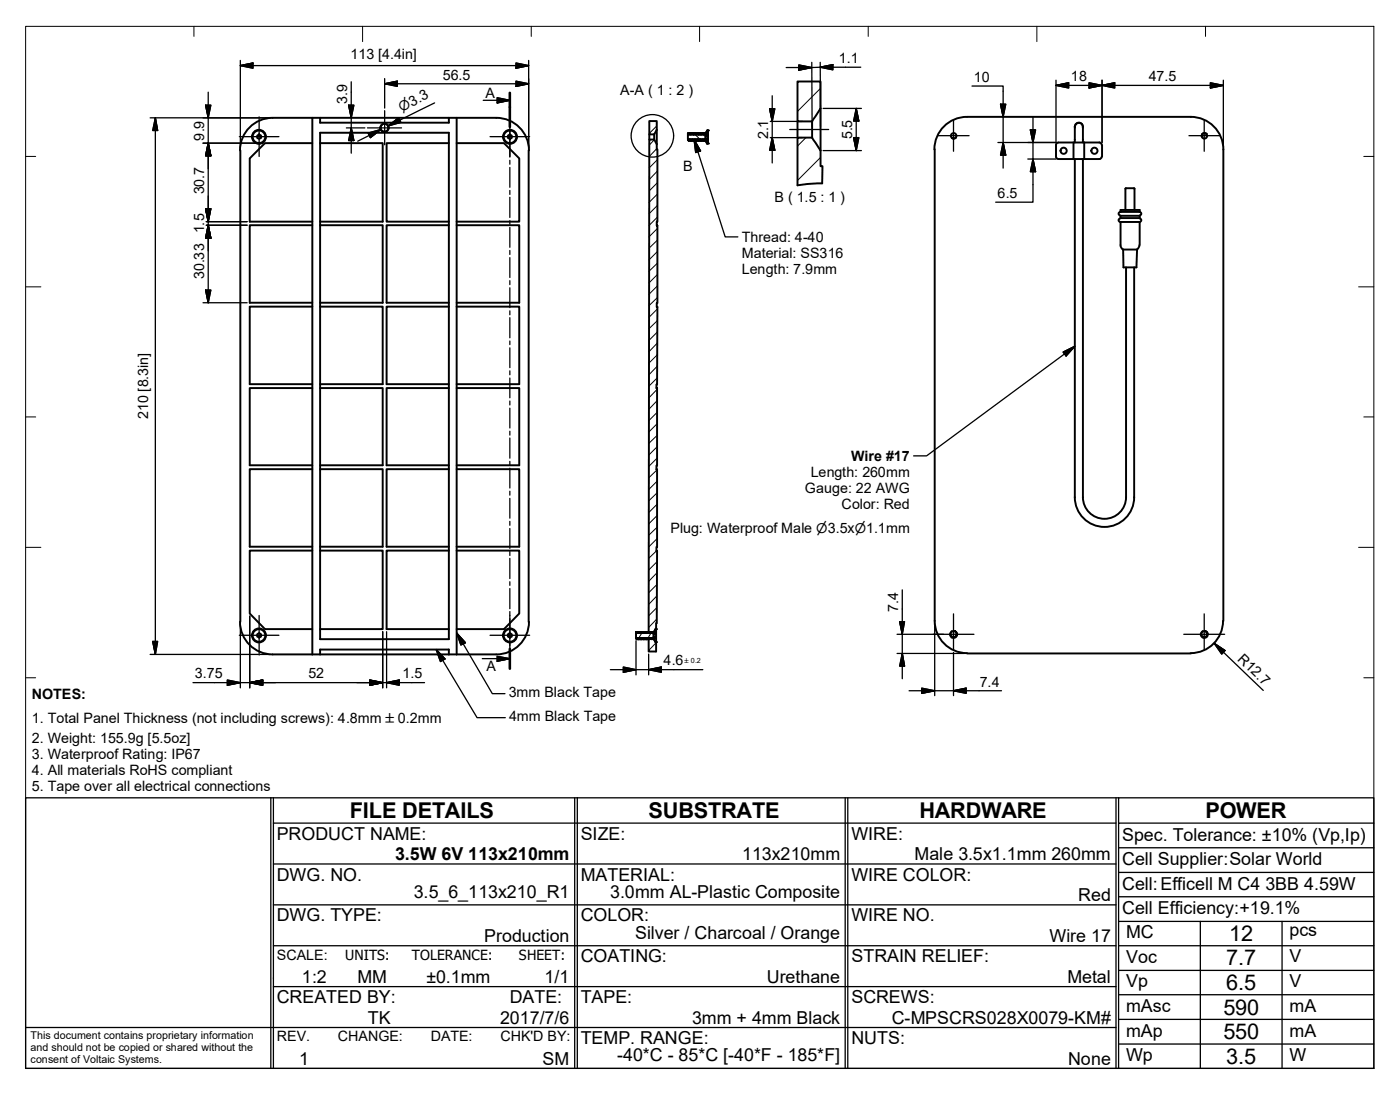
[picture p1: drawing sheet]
<svg xmlns="http://www.w3.org/2000/svg" width="274mm" height="214mm" viewBox="0 0 274 214" stroke-linecap="round" stroke-linejoin="round" font-family="sans-serif">
<!-- layer: Visible (ISO) -->
<g fill="none" stroke="#000" stroke-width=".38">
<path d="M47.1 29.4v92.3M50.4 26.6l.3-.3 .4 .3v.4l-.4 .2-.3-.2zM53.4 23.1a6.4 6.4 0 0 0-6.4 6.3M53.4 23.1h43.8M61.2 28h-9.3l-3 3v12.4h12.3M61.2 23.1v105M62.7 28h12.2v15.4h-12.2M62.7 23.1v.9h25.2v-.9M62.7 26h25.2v99.1h-25.2zM74.5 25v.2M76.1 25v.2M87.9 28h-12.2v15.4h12.2"/>
<path d="M89.4 28h9.3l3 3v12.4h-12.3M89.4 23.1v105M97.2 23.1a6.4 6.4 0 0 1 6.4 6.3M99.4 26.6l.4-.3 .4 .3v.4l-.4 .2-.4-.2zM103.5 29.4v92.3M127.1 26.3v1M128.1 27.3l.5 .9M128.1 27.3h-1l-.1 96.6h1l.5-.9M128.1 26.3v1M128.6 25.4v-1.7h-1.5v2.6h1M128.6 25.4l-.5 .9M128.6 25.4v3.8h.1v14.2h-.1v.7h.1v15.2h-.1v.8h.1v15.2h-.2v.7h.2v15.1h-.2v.8h.2v15.2h-.2v.7h.2l-.1 14.2h-.1v1"/>
<path d="M135.2 26.3l-.2-.2-.2 .2-.1-.2v1.2l.1 .2 .1-.2 .2 .2 .2-.2 .1 .2 .2-.2 .2 .2 .1-.2 .2 .2 .1-.2 .2 .2 .1-.2 .2 .2 .1-.2 .2 .2 .2-.2 .2 .2 .1-.2 .2 .2 .2-.2 .1 .2 .1-.2v.2M135.3 26.1l.2 .2M135.3 26.1l-.1 .2M135.6 26.1l.2 .2 .1-.2 .2 .2M135.6 26.1l-.1 .2M136.3 26.1l.2 .2M136.3 26.1l-.2 .2M136.6 26.1l.1 .2 .1-.2 .2 .2 .2-.2 .2 .2M136.6 26.1l-.1 .2M137.5 26.1l.2 .2 .1-.2 .2 .2 .1-.2M137.5 26.1l-.1 .2M138.1 27.5l.3 .6"/>
<path d="M138.1 26.6h.5M138.1 27.1h.5M138.4 28.1h.2M138.5 25.5h.1v.9h-.5v.9h.5v.8h-.2M138.5 25.5l-.4 .6M138.5 25.5h.1M138.6 26.4v.9M156.1 23.8v3.1M159 26.9l1.7 2.6M159 26.9h-2.9v9.4M159 23.8v3.1M160.7 29.5v3h.3v3.4"/>
<path d="M160.7 21.2v-5.2h-4.6v7.8h2.9M160.7 21.2l-1.7 2.6M160.7 21.2v8.3M183 29.2v92.3a6.3 6.3 0 0 0 6.3 6.3M187.1 26.9l-.2 .2-.5-.1M189.3 22.9a6.4 6.4 0 0 0-6.4 6.4M189.4 22.9h43.8M210.2 27.9v3.2M210.4 27.9v-3.1a.79 .79 0 0 1 .8-.8 .79 .79 0 0 1 .8 .8v3.1M210.4 31.1v66.3M212 25a.79 .79 0 0 0-.8-1 .79 .79 0 0 0-.7 1M212 31.1v66.3"/>
<path d="M212.3 27.9h-5l-.5 .2v2.5l.2 .5h3.2M212.3 27.9v3.2h-2.1M212.3 27.9h3M212.3 31.1h3M215.2 27.9l.3 .1 .2 .4M215.7 30.7l-.1 .2-.4 .2M215.8 28.4v2.2M220.3 36.9v4.2M222 36.8l-1.7 .1M222 36.8l.1 .1M222.1 36.9v4.2M233.1 22.9a6.4 6.4 0 0 1 6.4 6.4"/>
<path d="M236.1 26.2l-.5-.1-.2 .2M239.5 29.2v92.4M61.2 44.1h-12.3v15.2h12.3M62.7 44.1h12.2v15.2h-12.2M87.9 44.1h-12.2v15.2h12.2M89.4 44.1h12.3v15.2h-12.3M128.6 44.1h.1M219.4 41.5a.35 .35 0 0 0-.4 .3 .35 .35 0 0 0 .4 .4M219.4 42.7a.35 .35 0 0 0-.4 .4 .35 .35 0 0 0 .4 .3M219.4 43.4v4.6l.1 .5 .4 .3M219.4 41.1h3.7v.4h-3.7zM219.4 42.2h3.7v.5h-3.7z"/>
<path d="M219.4 43.4h3.7v4.6M219.9 48.8h2.7l-.1 3.5h-2.5zM220.5 52.3v45.1M222.1 52.3v45.1M223.1 48l-.2 .5-.3 .3M223.1 41.5a.35 .35 0 0 1 .4 .3 .35 .35 0 0 1-.4 .4M223.1 42.7a.35 .35 0 0 1 .4 .4 .35 .35 0 0 1-.4 .3M61.2 76h-12.3v15.1h12.3M61.2 60h-12.3v15.2h12.3M62.7 76h12.2v15.1h-12.2M62.7 60h12.2v15.2h-12.2M87.9 76h-12.2v15.1h12.2"/>
<path d="M87.9 60h-12.2v15.2h12.2M89.4 76h12.3v15.1h-12.3M89.4 60h12.3v15.2h-12.3M128.5 76h.2M128.6 60.1h.1M61.2 91.8h-12.3v15.2h12.3M62.7 91.8h12.2v15.2h-12.2M87.9 91.8h-12.2v15.2h12.2M89.4 91.8h12.3v15.2h-12.3M128.5 91.9h.2M210.4 97.3a5.8 5.8 0 0 0 5.8 5.8 5.8 5.8 0 0 0 5.9-5.8M212 97.3a4.2 4.2 0 0 0 4.2 4.3 4.2 4.2 0 0 0 4.3-4.3"/>
<path d="M61.2 107.8h-12.3v12.3l3 3h9.3M62.7 107.8h12.2v15.3h-12.2M87.9 107.8h-12.2v15.3h12.2M89.4 107.8h12.3v12.3l-3 3h-9.3M128.5 107.8h.2M47 121.7a6.4 6.4 0 0 0 6.4 6.4M50.4 124.2l.3-.3 .4 .3v.4l-.4 .2-.3-.2zM53.4 128.1h43.8M62.7 128.1v-1h25.2v1M99.4 124.2l.4-.3 .4 .3v.4l-.4 .2-.4-.2zM103.6 121.7a6.4 6.4 0 0 1-6.4 6.4M124.5 124.9h.1"/>
<path d="M124.6 124.9l.1 .2M124.7 125.1l.1-.2 .2 .2M124.8 124.9l-.1 .2M125 125.1l.1-.2 .2 .2M125.2 124.9l-.2 .2M125.3 125.1l.1-.2 .3 .2M125.5 124.9l-.2 .2M125.7 125.1v-.2l.3 .2M125.8 124.9l-.1 .2M126 125.1v-.2l.3 .2M126.1 124.9l-.1 .2M126.3 125.1l.1-.2 .2 .2"/>
<path d="M126.4 124.9l-.1 .2M126.6 125.1l.1-.2 .2 .2M126.7 124.9l-.1 .2M126.9 123.9l.2-.2 .1 .2 .2-.2 .1 .2 .2-.2 .2 .2 .4-.8h.2v.9h-.5v.9h.5v.8l-.4-.3-.1-.5M126.9 123.9l-.2-.2-.1 .2-.2-.2-.1 .2-.2-.2-.1 .2-.2-.2-.1 .2-.2-.2-.2 .2-.1-.2-.2 .2-.2-.2-.1 .2-.2-.2 .1 1.2M127 123.8l-.1 .1M127 125l-.1 .1M128 124.9l.5 .9M128 124.9h-1v2.6h1.5l-.1-1.8M128 124.9l-.1 .2-.1-.2-.2 .2-.2-.2-.1 .2-.3-.2-.1 .2M128 124.9h.1M128 124.2h.5"/>
<path d="M128 124.6h.5M128 124.9v.1M128.5 124v.9M128.5 123l-.1 .1M186.9 123.5a.59 .59 0 0 0-.8 .6 .59 .59 0 0 0 .8 .6 .59 .59 0 0 0 .2-1l-.2-.2a.69 .69 0 0 1 .4 1 .69 .69 0 0 1-1.1 .2 .69 .69 0 0 1 .1-1.1M189.4 127.9h43.8M235.5 124.6a.63 .63 0 0 1 0-1 .68 .68 0 0 0-.2 1.1 .68 .68 0 0 0 1.1-.2 .68 .68 0 0 0-.4-1 .6 .6 0 0 1 .3 .8 .6 .6 0 0 1-.8 .3M236 123.5l-.5 .1M239.5 121.5a6.3 6.3 0 0 1-6.4 6.3"/>
<circle cx="50.7" cy="26.8" r="1.37"/>
<circle cx="50.7" cy="26.8" r="1.24"/>
<circle cx="75.3" cy="25" r=".8"/>
<circle cx="75.3" cy="25" r=".79"/>
<circle cx="99.9" cy="26.8" r="1.24"/>
<circle cx="99.9" cy="26.8" r="1.37"/>
<circle cx="186.7" cy="26.6" r=".54"/>
<circle cx="208.2" cy="29.5" r=".6"/>
<circle cx="214.3" cy="29.5" r=".6"/>
<circle cx="235.8" cy="26.6" r=".54"/>
<circle cx="50.7" cy="124.4" r="1.24"/>
<circle cx="50.7" cy="124.4" r="1.37"/>
<circle cx="99.9" cy="124.4" r="1.24"/>
<circle cx="99.9" cy="124.4" r="1.37"/>
</g>
<g fill="#000">
<circle cx="134.7" cy="26.1" r=".19"/>
<circle cx="134.7" cy="27.3" r=".19"/>
<circle cx="134.8" cy="27.5" r=".19"/>
<circle cx="134.8" cy="26.3" r=".19"/>
<circle cx="134.9" cy="27.5" r=".19"/>
<circle cx="134.9" cy="26.3" r=".19"/>
<circle cx="134.9" cy="27.3" r=".19"/>
<circle cx="134.9" cy="26.1" r=".19"/>
<circle cx="135" cy="26.1" r=".19"/>
<circle cx="135" cy="27.3" r=".19"/>
<circle cx="135.1" cy="27.5" r=".19"/>
<circle cx="135.2" cy="27.5" r=".19"/>
<circle cx="135.2" cy="26.3" r=".19"/>
<circle cx="135.3" cy="27.3" r=".19"/>
<circle cx="135.3" cy="26.1" r=".19"/>
<circle cx="135.4" cy="27.5" r=".19"/>
<circle cx="135.5" cy="27.5" r=".19"/>
<circle cx="135.5" cy="26.3" r=".19"/>
<circle cx="135.6" cy="26.1" r=".19"/>
<circle cx="135.6" cy="27.3" r=".19"/>
<circle cx="135.8" cy="27.5" r=".19"/>
<circle cx="135.8" cy="26.3" r=".19"/>
<circle cx="135.9" cy="27.3" r=".19"/>
<circle cx="135.9" cy="26.1" r=".19"/>
<circle cx="136" cy="27.3" r=".19"/>
<circle cx="136" cy="26.1" r=".19"/>
<circle cx="136.1" cy="27.5" r=".19"/>
<circle cx="136.1" cy="26.3" r=".19"/>
<circle cx="136.2" cy="27.3" r=".19"/>
<circle cx="136.3" cy="27.3" r=".19"/>
<circle cx="136.3" cy="26.1" r=".19"/>
<circle cx="136.4" cy="27.5" r=".19"/>
<circle cx="136.5" cy="27.5" r=".19"/>
<circle cx="136.5" cy="26.3" r=".19"/>
<circle cx="136.5" cy="26.1" r=".19"/>
<circle cx="136.5" cy="27.3" r=".19"/>
<circle cx="136.6" cy="27.3" r=".19"/>
<circle cx="136.6" cy="26.1" r=".19"/>
<circle cx="136.7" cy="26.3" r=".19"/>
<circle cx="136.7" cy="27.5" r=".19"/>
<circle cx="136.8" cy="27.5" r=".19"/>
<circle cx="136.8" cy="26.3" r=".19"/>
<circle cx="136.8" cy="26.1" r=".19"/>
<circle cx="136.8" cy="27.3" r=".19"/>
<circle cx="136.9" cy="27.3" r=".19"/>
<circle cx="136.9" cy="26.1" r=".19"/>
<circle cx="137" cy="27.5" r=".19"/>
<circle cx="137" cy="26.3" r=".19"/>
<circle cx="137.1" cy="27.5" r=".19"/>
<circle cx="137.1" cy="26.3" r=".19"/>
<circle cx="137.2" cy="26.1" r=".19"/>
<circle cx="137.2" cy="27.3" r=".19"/>
<circle cx="137.4" cy="27.5" r=".19"/>
<circle cx="137.4" cy="26.3" r=".19"/>
<circle cx="137.5" cy="27.3" r=".19"/>
<circle cx="137.5" cy="26.1" r=".19"/>
<circle cx="137.7" cy="27.5" r=".19"/>
<circle cx="137.7" cy="26.3" r=".19"/>
<circle cx="137.8" cy="26.1" r=".19"/>
<circle cx="137.8" cy="27.3" r=".19"/>
<circle cx="137.9" cy="27.3" r=".19"/>
<circle cx="137.9" cy="26.1" r=".19"/>
<circle cx="138" cy="26.3" r=".19"/>
<circle cx="138" cy="27.5" r=".19"/>
<circle cx="138.1" cy="27.3" r=".19"/>
<circle cx="138.1" cy="26.1" r=".19"/>
<circle cx="138.1" cy="27.5" r=".19"/>
<circle cx="138.4" cy="28.1" r=".19"/>
<circle cx="138.5" cy="25.5" r=".19"/>
<circle cx="138.6" cy="25.5" r=".19"/>
<circle cx="138.6" cy="28.1" r=".19"/>
<circle cx="186.4" cy="27" r=".19"/>
<circle cx="236.1" cy="26.2" r=".19"/>
<circle cx="124.5" cy="124.9" r=".19"/>
<circle cx="124.5" cy="123.7" r=".19"/>
<circle cx="124.7" cy="125.1" r=".19"/>
<circle cx="124.7" cy="123.9" r=".19"/>
<circle cx="124.8" cy="123.7" r=".19"/>
<circle cx="124.9" cy="124.9" r=".19"/>
<circle cx="125" cy="125.1" r=".19"/>
<circle cx="125" cy="123.9" r=".19"/>
<circle cx="125.2" cy="123.7" r=".19"/>
<circle cx="125.2" cy="124.9" r=".19"/>
<circle cx="125.3" cy="125.1" r=".19"/>
<circle cx="125.3" cy="123.9" r=".19"/>
<circle cx="125.5" cy="123.7" r=".19"/>
<circle cx="125.5" cy="124.9" r=".19"/>
<circle cx="125.6" cy="125.1" r=".19"/>
<circle cx="125.6" cy="123.9" r=".19"/>
<circle cx="125.7" cy="123.9" r=".19"/>
<circle cx="125.7" cy="125.1" r=".19"/>
<circle cx="125.8" cy="123.7" r=".19"/>
<circle cx="125.9" cy="124.9" r=".19"/>
<circle cx="125.9" cy="125.1" r=".19"/>
<circle cx="126" cy="125.1" r=".19"/>
<circle cx="126" cy="123.9" r=".19"/>
<circle cx="126.1" cy="123.7" r=".19"/>
<circle cx="126.2" cy="124.9" r=".19"/>
<circle cx="126.2" cy="125.1" r=".19"/>
<circle cx="126.3" cy="125.1" r=".19"/>
<circle cx="126.3" cy="123.9" r=".19"/>
<circle cx="126.4" cy="123.7" r=".19"/>
<circle cx="126.5" cy="124.9" r=".19"/>
<circle cx="126.6" cy="125.1" r=".19"/>
<circle cx="126.6" cy="123.9" r=".19"/>
<circle cx="126.7" cy="123.7" r=".19"/>
<circle cx="126.8" cy="124.9" r=".19"/>
<circle cx="126.9" cy="125.1" r=".19"/>
<circle cx="126.9" cy="123.9" r=".19"/>
<circle cx="127.1" cy="123.7" r=".19"/>
<circle cx="127.1" cy="124.9" r=".19"/>
<circle cx="127.3" cy="123.9" r=".19"/>
<circle cx="127.4" cy="123.7" r=".19"/>
<circle cx="127.4" cy="124.9" r=".19"/>
<circle cx="127.5" cy="123.9" r=".19"/>
<circle cx="127.6" cy="123.9" r=".19"/>
<circle cx="127.7" cy="123.7" r=".19"/>
<circle cx="127.8" cy="124.9" r=".19"/>
<circle cx="127.8" cy="123.9" r=".19"/>
<circle cx="127.9" cy="123.9" r=".19"/>
<circle cx="128" cy="123.7" r=".19"/>
<circle cx="128" cy="124.9" r=".19"/>
<circle cx="128.5" cy="123.1" r=".19"/>
<circle cx="128.5" cy="125.7" r=".19"/>
</g>
<!-- layer: Break Line (ISO) -->
<path d="M161 35.9l-2.9 .1-2 .3" fill="none" stroke="#000" stroke-width=".38"/>
<!-- layer: Section Line (ISO) -->
<g fill="none" stroke="#000" stroke-width=".25">
<path d="M94.6 19.6h5.2M97.3 19.1l2.5 .5-2.5 .5zM99.8 18.2v6.6M99.8 25.5v.7M99.8 26.9v3.8M99.8 31.4v.7M99.8 32.8v3.9M99.8 37.3v.8M99.8 38.6v4M99.8 43.2v.7M99.8 44.5v3.9M99.8 49v.8"/>
<path d="M99.8 50.4v3.9M99.8 54.9v.8M99.8 56.3v3.9M99.8 60.8v.8M99.8 62.2v3.9M99.8 66.8v.7M99.8 68.1v3.9M99.8 72.6v.8M99.8 74v3.9M99.8 78.5v.8M99.8 79.9v3.9M99.8 84.4v.8"/>
<path d="M99.8 85.7v4M99.8 90.3v.7M99.8 91.6v3.9M99.8 96.2v.7M99.8 97.6v3.8M99.8 102.1v.7M99.8 103.5v3.8M99.8 108v.7M99.8 109.3v3.9M99.8 113.9v.7M99.8 115.2v3.9M99.8 119.7v.8"/>
<path d="M94.4 128.9h5.4M97.3 128.5l2.5 .4-2.5 .5zM99.8 121.1v3.9M99.8 125.6v.8M99.8 127v3.9"/>
</g>
<path d="M99.8 18.2v6.6M99.8 127v3.9" fill="none" stroke="#000" stroke-width=".51"/>
<path d="M97.3 20.1l2.5-.5zM97.3 19.1l2.5 .5-2.5 .5zM97.3 129.4l2.5-.5zM97.3 128.5l2.5 .4-2.5 .5z" fill="#000" stroke="#000" stroke-width=".25"/>
<!-- layer: Detail Boundary (ISO) -->
<circle cx="127.7" cy="26.6" r="4.2" fill="none" stroke="#000" stroke-width=".25"/>
<!-- layer: Border (ISO) -->
<g fill="none" stroke="#000" stroke-width=".2">
<path d="M5 5.2h264v203.9h-264zM38 5.2v1.9M71 5.2v2.9M104 5.2v1.9M137 5.2v2.9M170 5.2v1.9M203 5.2v2.9M236 5.2v1.9M5 30.6h2M267 30.6h2M5 56.1h3M266 56.1h3"/>
<path d="M5 81.6h2M267 81.6h2M5 107.1h3M266 107.1h3M5 132.7h2M267 132.7h2"/>
</g>
<!-- layer: Title (ISO) -->
<g fill="none" stroke="#000" stroke-width=".25">
<path d="M53 156.2h-48v52.9h214M53 156.2v52.9M53 156.2h60M53.5 156.2v52.9M112.5 156.2v52.9M113 156.2h106M113 156.2v52.9M165.5 156.2v52.9M166 156.2v52.9M218.5 156.2v52.9M53.5 161.1h165M53.5 177.1h165"/>
<path d="M53.5 169.1h165M219 161.1v-4.9h50v4.9M219 161.1h50v48h-50zM219 175.5h50M219 170.8h50M219 165.9h50M53.5 193.1h165M53.5 185.1h165M219 185.1h50M219 199.5h50M219 194.7h50M219 189.9h50"/>
<path d="M219 180.4h50M235 180.4v28.7M251 180.4v28.7M5 201.1h213.5M219 204.4h50"/>
</g>
<!-- layer: Hatch (ISO) -->
<g fill="none" stroke="#000" stroke-width=".2">
<path d="M160.7 17.3l-4.6 4.5M127.3 23.7l-.2 .2M128.1 27.4l-1 1M128.6 24.7l-1.5 1.4M128.6 29.1l-1.5 1.5M128.7 38l-1.6 1.6M128.7 35.8l-1.6 1.6M128.7 33.5l-1.6 1.6M128.7 31.3l-1.6 1.5M134.7 27.1l.2 .3M135.9 26.1l.1 .1M136.1 26.3l1.1 1.1"/>
<path d="M138.2 26.1l.2 .3M157.8 26.9l-1.7 1.7M160.7 30.8l-4.6 4.5M128.7 58.2l-1.6 1.6M128.7 56l-1.6 1.6M128.7 53.7l-1.6 1.7M128.7 51.5l-1.6 1.6M128.7 49.2l-1.6 1.7M128.7 47l-1.6 1.6M128.7 44.7l-1.6 1.7M128.7 42.5l-1.6 1.6M128.7 40.2l-1.6 1.7"/>
<path d="M128.7 78.4l-1.6 1.7M128.7 76.2l-1.6 1.7M128.7 74l-1.6 1.6M128.7 71.7l-1.6 1.7M128.7 69.5l-1.6 1.6M128.7 67.2l-1.6 1.6M128.7 65l-1.6 1.6M128.7 62.8l-1.6 1.5M128.7 60.5l-1.6 1.6M128.7 98.7l-1.7 1.6M128.7 96.5l-1.7 1.6M128.7 94.2l-1.7 1.6"/>
<path d="M128.7 92l-1.7 1.5M128.7 89.7l-1.7 1.6M128.7 87.5l-1.7 1.6M128.7 85.2l-1.7 1.6M128.7 82.9l-1.7 1.7M128.7 80.7l-1.6 1.6M128.5 107.8l-1.5 1.5M128.6 118.9l-1.6 1.6M128.6 116.7l-1.6 1.6M128.6 114.4l-1.6 1.6M128.6 112.2l-1.6 1.6M128.7 109.9l-1.7 1.7"/>
<path d="M128.7 105.4l-1.7 1.7M128.7 103.2l-1.7 1.6M128.7 100.9l-1.7 1.7M125.7 123.9l-.7 1.1M127.1 124.9l-.1 .1M127.5 123.8l-.7 1.2M128.5 125.8l-1.5 1.5M128.5 125.3l-.2 .3M128.6 121.2l-1.6 1.6"/>
</g>
<!-- layer: Dimension (ISO) -->
<g fill="none" stroke="#000" stroke-width=".25">
<path d="M40.8 18v41.3M47.1 12.8l2.4-.5v1zM47.1 12.8h56.4M47.1 11.8v14.9M68.8 16v14M75.3 16.4l2.5-.5v1zM75.3 16.4h28.2M75.3 15.4v5.8M101 12.3l2.5 .5-2.5 .5zM101 15.9l2.5 .5-2.5 .5zM103.5 11.8v14.9M151.2 18.7v13.2"/>
<path d="M156.4 12.7l2.5 .5-2.5 .5zM158.9 12.2l.1 12.6M160.6 13.2l2.5-.5v1zM160.6 12.2l.1 12.6M168.5 13.2h-14.6M190.3 16.8h6.1v16.1M206.8 16.7l2.4-.5v1zM206.8 16.7h32.7M206.8 15.7v12.2h-11.4M213.2 16.2l2.6 .5-2.6 .5zM215.8 16.7l2.4-.5v1zM215.8 15.7v12.2"/>
<path d="M237 16.2l2.5 .5-2.5 .5zM239.5 15.7v13M29.4 23.1h21.2M30.4 23.1l.5 2.4h-1zM30.4 23.1v105M39.8 28h10.8M40.3 20.6h1l-.5 2.5zM40.8 28l.5 2.5h-1zM47.1 26.9v2M50.9 23.1h2M50.9 28h.5M67.8 25h3.6"/>
<path d="M68.3 20.6h1l-.5 2.5zM68.8 25l.5 2.5h-1zM72.1 26l2.4-.6-2 1.5zM74.5 25.4l-4.5 2.2M76 24.7l2-1.6 .5 .9zM85.1 20.1l-9.1 4.6 2.2-1.2M103.5 26.9v2M150.7 21.3h1l-.5 2.5zM150.8 26.9h6.2M150.8 23.8h6.3M151.2 26.9l.5 2.5h-1zM161.2 21.2h7.5"/>
<path d="M161.2 29.5h7.5M167.1 26.9h1l-.5 2.6zM167.6 21.2l.5 2.5h-1zM167.6 21.2v8.3M195.9 20.4h1l-.5 2.5zM196.4 27.9l.5 2.5h-1zM201.2 31.1h5.6M201.7 25.4h1.1l-.6 2.5zM202.2 31.1l.6 2.5h-1.1zM202.2 22.9v16.7h-7.3M39.8 59.3h8.6M40.3 40.8h1l-.5 2.6z"/>
<path d="M40.3 56.8h1l-.5 2.5zM40.4 43.4h8M40.4 44.1h8M40.8 44.1l.5 2.5h-1zM176.7 115.5v17.4M29.4 128.1h21.2M29.9 125.6h1l-.5 2.5zM37.8 133.6h45.3M44.5 133.1l2.6 .5-2.6 .5zM47.1 122.2v2.1M47.1 124.5v10.1M48.9 133.6l2.5-.5v1z"/>
<path d="M48.9 120.6v3.7M48.9 124.5v10.1M50.9 128.1h2M72.4 133.1l2.5 .5-2.5 .5zM74.9 123.6v11M75.7 133.6l2.5-.5v1zM75.7 123.6v11M119.5 131.1h18.1M122 130.6l2.5 .5-2.5 .5zM124.5 125.4v6.7M127 131.1l2.5-.5v1zM127 128v4.1"/>
<path d="M175.6 124.2h9.1M175.6 127.9h13.2M176.1 121.7h1l-.4 2.5zM176.7 127.9l.4 2.5h-1zM178 135.2h18.1M180.5 134.7l2.5 .5-2.5 .5zM183 122.1v14.1M186.7 135.2l2.5-.5v1zM186.7 127.7v8.5M237.7 125.9l2.1 1.4-.6 .7zM237.7 125.9l9.6 9.2"/>
</g>
<g fill="#000" stroke="#000" stroke-width=".25">
<path d="M47.1 12.8l2.4-.5zM47.1 12.8l2.4-.5v1zM75.3 16.4l2.5-.5zM75.3 16.4l2.5-.5v1zM101 13.3l2.5-.5zM101 12.3l2.5 .5-2.5 .5zM101 16.9l2.5-.5zM101 15.9l2.5 .5-2.5 .5zM156.4 13.7l2.5-.5zM156.4 12.7l2.5 .5-2.5 .5zM160.6 13.2l2.5-.5zM160.6 13.2l2.5-.5v1z"/>
<path d="M206.8 16.7l2.4-.5zM206.8 16.7l2.4-.5v1zM213.2 17.2l2.6-.5zM213.2 16.2l2.6 .5-2.6 .5zM215.8 16.7l2.4-.5zM215.8 16.7l2.4-.5v1zM237 17.2l2.5-.5zM237 16.2l2.5 .5-2.5 .5zM30.4 23.1l.5 2.4zM30.4 23.1l.5 2.4h-1zM40.3 20.6l.5 2.5zM40.3 20.6h1l-.5 2.5z"/>
<path d="M40.8 28l.5 2.5zM40.8 28l.5 2.5h-1zM68.3 20.6l.5 2.5zM68.3 20.6h1l-.5 2.5zM68.8 25l.5 2.5zM68.8 25l.5 2.5h-1zM72.5 26.9l2-1.5zM72.1 26l2.4-.6-2 1.5zM76 24.7l2-1.6zM76 24.7l2-1.6 .5 .9zM150.7 21.3l.5 2.5zM150.7 21.3h1l-.5 2.5z"/>
<path d="M151.2 26.9l.5 2.5zM151.2 26.9l.5 2.5h-1zM167.1 26.9l.5 2.6zM167.1 26.9h1l-.5 2.6zM167.6 21.2l.5 2.5zM167.6 21.2l.5 2.5h-1zM195.9 20.4l.5 2.5zM195.9 20.4h1l-.5 2.5zM196.4 27.9l.5 2.5zM196.4 27.9l.5 2.5h-1zM201.7 25.4l.5 2.5zM201.7 25.4h1.1l-.6 2.5z"/>
<path d="M202.2 31.1l.6 2.5zM202.2 31.1l.6 2.5h-1.1zM40.3 40.8l.5 2.6zM40.3 40.8h1l-.5 2.6zM40.3 56.8l.5 2.5zM40.3 56.8h1l-.5 2.5zM40.8 44.1l.5 2.5zM40.8 44.1l.5 2.5h-1zM29.9 125.6l.5 2.5zM29.9 125.6h1l-.5 2.5zM44.5 134.1l2.6-.5zM44.5 133.1l2.6 .5-2.6 .5z"/>
<path d="M48.9 133.6l2.5-.5zM48.9 133.6l2.5-.5v1zM72.4 134.1l2.5-.5zM72.4 133.1l2.5 .5-2.5 .5zM75.7 133.6l2.5-.5zM75.7 133.6l2.5-.5v1zM122 131.6l2.5-.5zM122 130.6l2.5 .5-2.5 .5zM127 131.1l2.5-.5zM127 131.1l2.5-.5v1zM176.1 121.7l.6 2.5zM176.1 121.7h1l-.4 2.5z"/>
<path d="M176.7 127.9l.4 2.5zM176.7 127.9l.4 2.5h-1zM180.5 135.7l2.5-.5zM180.5 134.7l2.5 .5-2.5 .5zM186.7 135.2l2.5-.5zM186.7 135.2l2.5-.5v1zM237.7 125.9l2.1 1.4zM237.7 125.9l2.1 1.4-.6 .7z"/>
</g>
<!-- layer: Center Mark (ISO) -->
<g fill="none" stroke="#000" stroke-width=".25">
<path d="M46.9 26.7h7.7M50.7 22.9v7.7M71.9 25h6.7M75.3 21.7v6.6M95.9 26.7h7.8M99.8 22.9v7.7M183.6 26.6h6.1M186.7 23.6v6M232.8 26.6h6M235.8 23.6v6M46.9 124.3h7.7M50.7 120.5v7.7"/>
<path d="M95.9 124.3h7.8M99.8 120.5v7.7M182.7 124.2h8M186.7 120.2v7M231.8 124.2h8M235.8 120.2v7"/>
</g>
<!-- layer: Symbol (ISO) -->
<path d="M135.9 27.3l1.3 2.2-1 .4zM135.9 27.3l6.1 19.1h2.5M208.2 68.9l2.2-1.1-1.7 1.9zM210.4 67.8l-29 21.4h-2.5M85.4 127.1l1.7 1.9-.9 .5zM85.4 127.1l8 13.4h5.5M89.4 123.9l1.7 1.9-.9 .5zM89.4 123.9l7 11.9h2.5" fill="none" stroke="#000" stroke-width=".25"/>
<path d="M135.9 27.3l1.3 2.2zM135.9 27.3l1.3 2.2-1 .4zM210.4 67.8l-1.7 1.9zM208.2 68.9l2.2-1.1-1.7 1.9zM85.4 127.1l1.7 1.9zM85.4 127.1l1.7 1.9-.9 .5zM89.4 123.9l1.7 1.9zM89.4 123.9l1.7 1.9-.9 .5z" fill="#000" stroke="#000" stroke-width=".25"/>
<!-- layer: Centerline (ISO) -->
<path d="M154.6 25.4h7.6" fill="none" stroke="#000" stroke-width=".25"/>
<g font-size="4.3">
<text x="68.5" y="160.2">FILE DETAILS</text>
<text x="127" y="160.2">SUBSTRATE</text>
<text x="180" y="160.2">HARDWARE</text>
<text x="236" y="160.2">POWER</text>
<text x="240.7" y="184.2">12</text>
<text x="240.1" y="188.9">7.7</text>
<text x="240.1" y="193.8">6.5</text>
<text x="239.5" y="198.6">590</text>
<text x="239.5" y="203.3">550</text>
<text x="240.1" y="208.2">3.5</text>
</g>
<g font-size="3.5">
<text x="54.2" y="164.4">PRODUCT NAME:</text>
<text x="113.7" y="164.4">SIZE:</text>
<text x="166.7" y="164.4">WIRE:</text>
<text x="219.7" y="164.6">Spec. Tolerance: ±10% (Vp,Ip)</text>
<text x="54.2" y="172.4">DWG. NO.</text>
<text x="77.3" y="168.4">3.5W 6V 113x210mm</text>
<text x="113.7" y="172.4">MATERIAL:</text>
<text x="145.3" y="168.4">113x210mm</text>
<text x="166.7" y="172.4">WIRE COLOR:</text>
<text x="179.1" y="168.4">Male 3.5x1.1mm 260mm</text>
<text x="219.7" y="169.4">Cell Supplier:Solar World</text>
<text x="81" y="175.7">3.5_6_113x210_R1</text>
<text x="119.4" y="175.7">3.0mm AL-Plastic Composite</text>
<text x="211.1" y="176.4">Red</text>
<text x="219.7" y="174.2">Cell:Efficell M C4</text>
<text x="219.7" y="179">Cell Efficiency:+19.1%</text>
<text x="247.8" y="174.2">3BB 4.59W</text>
<text x="54.2" y="180.4">DWG. TYPE:</text>
<text x="94.8" y="184.4">Production</text>
<text x="113.7" y="180.4">COLOR:</text>
<text x="124.3" y="183.7">Silver / Charcoal / Orange</text>
<text x="166.7" y="180.4">WIRE NO.</text>
<text x="205.5" y="184.4">Wire 17</text>
<text x="220.5" y="183.7">MC</text>
<text x="252.5" y="183.2">pcs</text>
<text x="113.7" y="188.4">COATING:</text>
<text x="166.7" y="188.4">STRAIN RELIEF:</text>
<text x="220.5" y="188.4">Voc</text>
<text x="252.5" y="188.4">V</text>
<text x="54.2" y="196.4">CREATED BY:</text>
<text x="59.1" y="192.4">1:2</text>
<text x="70" y="192.4">MM</text>
<text x="83.5" y="192.4">±0.1mm</text>
<text x="99.8" y="196.4">DATE:</text>
<text x="106.6" y="192.4">1/1</text>
<text x="113.7" y="196.4">TAPE:</text>
<text x="150.1" y="192.4">Urethane</text>
<text x="166.7" y="196.4">SCREWS:</text>
<text x="209" y="192.4">Metal</text>
<text x="220.5" y="193.2">Vp</text>
<text x="252.5" y="193.1">V</text>
<text x="72" y="200.4">TK</text>
<text x="97.9" y="200.4">2017/7/6</text>
<text x="135.5" y="200.4">3mm + 4mm Black</text>
<text x="174.6" y="200.4">C-MPSCRS028X0079-KM#</text>
<text x="220.5" y="198.1">mAsc</text>
<text x="220.5" y="203">mAp</text>
<text x="252.5" y="198.1">mA</text>
<text x="252.5" y="203">mA</text>
<text x="58.5" y="208.4">1</text>
<text x="106.2" y="208.4">SM</text>
<text x="113.7" y="204.4">TEMP. RANGE:</text>
<text x="120.8" y="207.7">-40*C - 85*C [-40*F - 185*F]</text>
<text x="166.7" y="204.4">NUTS:</text>
<text x="209.2" y="208.4">None</text>
<text x="220.5" y="207.7">Wp</text>
<text x="252.5" y="207.7">W</text>
</g>
<g font-size="2.8">
<text x="68.6" y="11.5">113 [4.4in]</text>
<text x="86.7" y="15.6">56.5</text>
<text x="164.2" y="12.3">1.1</text>
<text x="190.7" y="16">10</text>
<text x="209.7" y="15.9">18</text>
<text x="224.9" y="15.9">47.5</text>
<text x="67.9" y="20.3" transform="rotate(-90 67.9 20.3)">3.9</text>
<text x="95.1" y="19.2">A</text>
<text x="121.4" y="18.7">A-A ( 1 : 2 )</text>
<text x="39.9" y="27.5" transform="rotate(-90 39.9 27.5)">9.9</text>
<text x="150.4" y="27.3" transform="rotate(-90 150.4 27.3)">2.1</text>
<text x="166.8" y="27.3" transform="rotate(-90 166.8 27.3)">5.5</text>
<text x="133.7" y="33.5">B</text>
<text x="39.9" y="38.1" transform="rotate(-90 39.9 38.1)">30.7</text>
<text x="151.6" y="39.5">B ( 1.5 : 1 )</text>
<text x="195.3" y="38.7">6.5</text>
<text x="39.9" y="45.7" transform="rotate(-90 39.9 45.7)">1.5</text>
<text x="145.2" y="47.4">Thread: 4-40</text>
<text x="145.2" y="50.5">Material: SS316</text>
<text x="145.2" y="53.7">Length: 7.9mm</text>
<text x="39.9" y="54.7" transform="rotate(-90 39.9 54.7)">30.33</text>
<text x="29" y="82.1" transform="rotate(-90 29 82.1)">210 [8.3in]</text>
<text x="158.7" y="93.4">Length: 260mm</text>
<text x="166.6" y="90.2">Wire #17</text>
<text x="157.6" y="96.5">Gauge: 22 AWG</text>
<text x="164.8" y="99.6">Color: Red</text>
<text x="131.3" y="104.3">Plug: Waterproof Male ⌀3.5x⌀1.1mm</text>
<text x="175.8" y="119.8" transform="rotate(-90 175.8 119.8)">7.4</text>
<text x="95.2" y="131.3">A</text>
<text x="129.9" y="130.3">4.6</text>
<text x="242.2" y="129.1" transform="rotate(44 242.2 129.1)">R12.7</text>
<text x="6.2" y="136.8">NOTES:</text>
<text x="38.2" y="132.8">3.75</text>
<text x="60.4" y="132.8">52</text>
<text x="78.8" y="132.8">1.5</text>
<text x="99.6" y="136.5">3mm Black Tape</text>
<text x="191.8" y="134.4">7.4</text>
<text x="6.2" y="141.4">1. Total Panel Thickness (not including screws): 4.8mm ±0.2mm</text>
<text x="99.7" y="141.2">4mm Black Tape</text>
<text x="6.2" y="145.4">2. Weight: 155.9g [5.5oz]</text>
<text x="6.2" y="148.5">3. Waterproof Rating: IP67</text>
<text x="6.2" y="151.7">4. All materials RoHS compliant</text>
<text x="6.2" y="154.8">5. Tape over all electrical connections</text>
<text x="54.2" y="187.8">SCALE:</text>
<text x="54.2" y="203.8">REV.</text>
<text x="66.2" y="203.8">CHANGE:</text>
<text x="84.3" y="203.8">DATE:</text>
<text x="98" y="203.8">CHK'D BY:</text>
</g>
<g font-size="2.7">
<text x="67.6" y="187.8">UNITS:</text>
<text x="80.6" y="187.8">TOLERANCE:</text>
<text x="101.6" y="187.8">SHEET:</text>
</g>
<text font-size="2.6" x="78.6" y="21.9" transform="rotate(-26 78.6 21.9)">⌀3.3</text>
<g font-size="2.1">
<text x="6" y="203.3">This document contains proprietary information</text>
<text x="6" y="205.7">and should not be copied or shared without the</text>
<text x="6" y="208.1">consent of Voltaic Systems.</text>
</g>
<text font-size="1.3" x="134" y="129.7">±0.2</text>
</svg>
